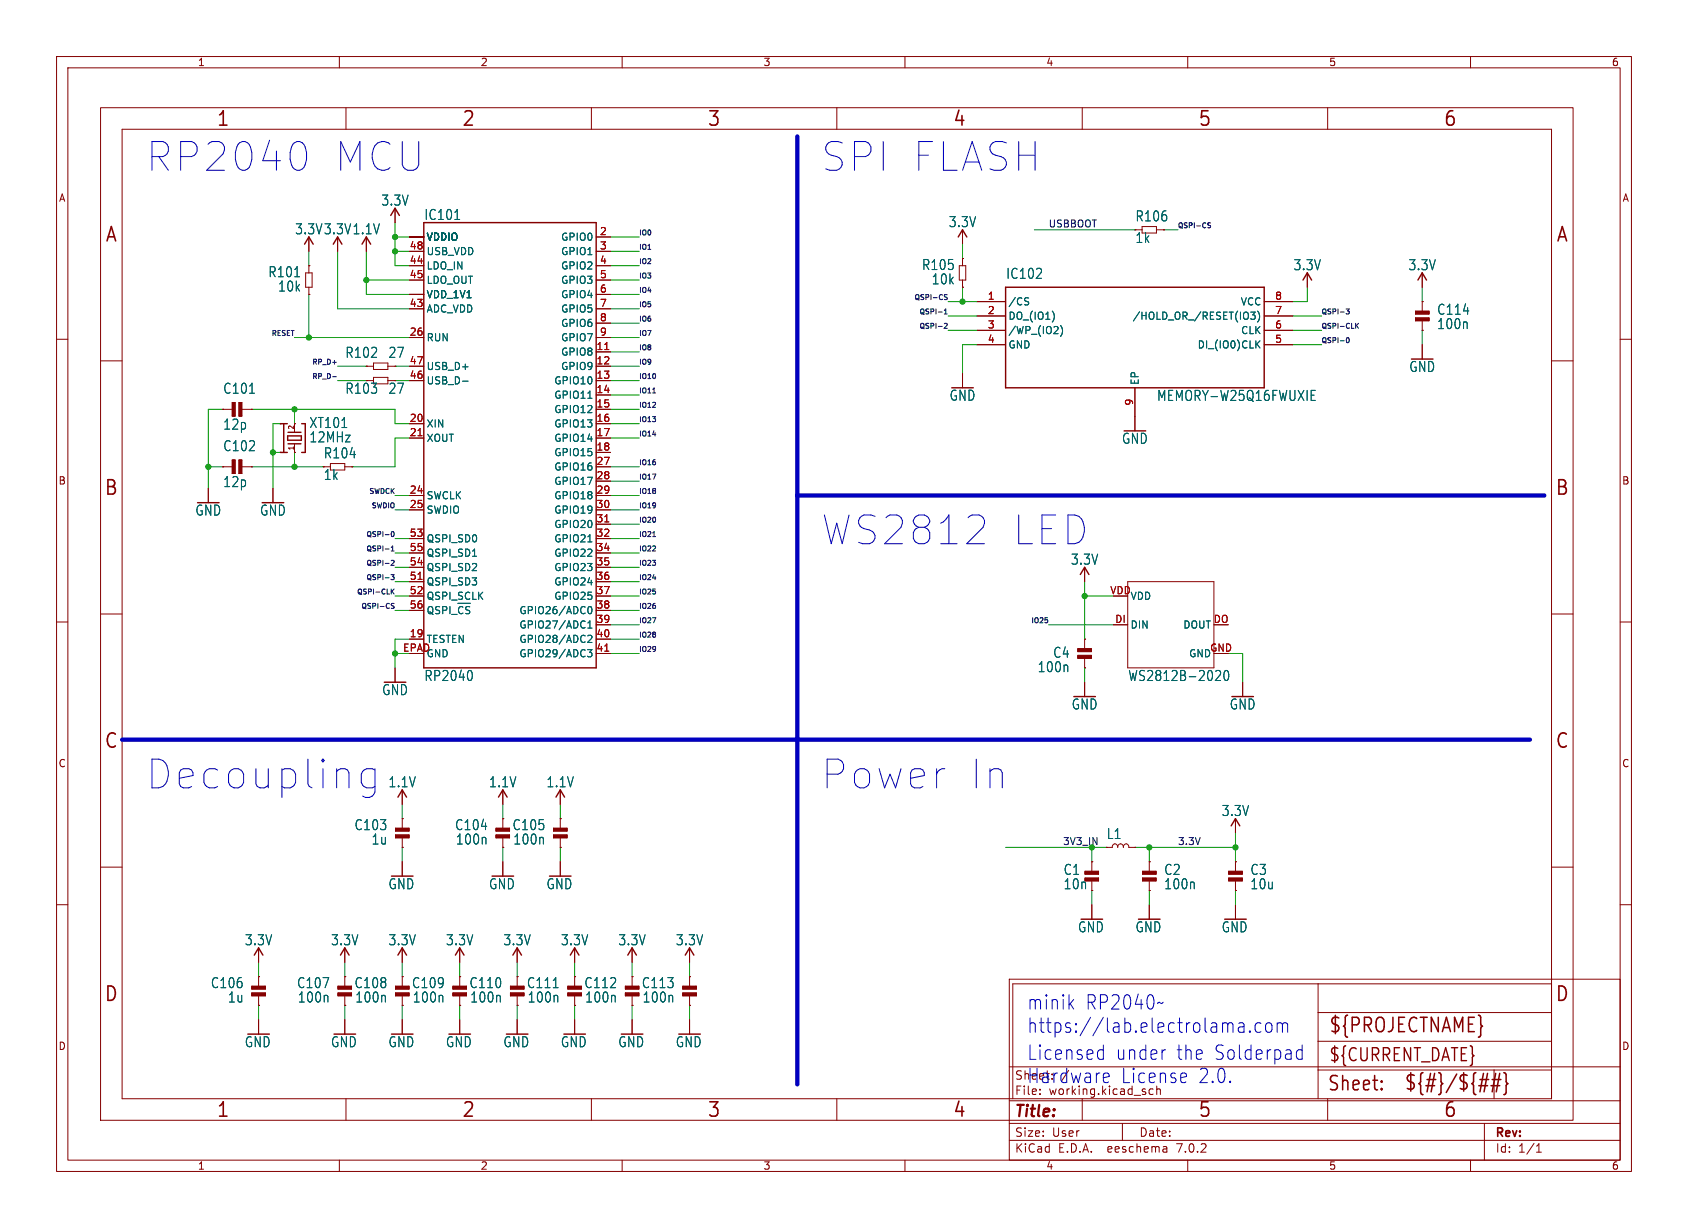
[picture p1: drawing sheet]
<svg xmlns="http://www.w3.org/2000/svg" width="298mm" height="217mm" viewBox="0 0 298 217" stroke-linecap="round" stroke-linejoin="round" font-family="sans-serif">
<g fill="none" stroke="#840000" stroke-width=".18">
<path d="M10 10h278.5v197.2h-278.5zM12 12h274.5v193.2h-274.5zM17.8 19h260.3v179.1h-260.3zM60 10v2M61.2 19v3.9M104.6 19v3.9M110 10v2M148 19v3.9M160 10v2M191.3 19v3.9M210 10v2M234.7 19v3.9"/>
<path d="M260 10v2M21.6 22.9h252.7v171.4h-252.7zM69.8 36.8v2.6M10 60h2M54 48.3h1.2v2.5h-1.2zM54.6 52.1h.1M54.6 47h.1M54.6 41.9v2.5M54.6 47v1.3M54.6 50.8v1.3M59.7 41.9v2.5M64.8 41.9v2.5"/>
<path d="M72.4 49.5h2.5M72.4 47h2.5M72.4 41.9h2.5M72.4 52.1h2.5M72.4 59.7h2.5M72.4 44.4h2.5M72.4 54.6h2.5M105.4 49.5h2.5M105.4 47h2.5M105.4 41.9h2.5M105.4 52.1h2.5M105.4 59.7h2.5"/>
<path d="M105.4 44.4h2.5M105.4 54.6h2.5M105.4 57.1h2.5M169.6 47h1.2v2.5h-1.2zM170.2 50.8h.1M170.2 45.7h.1M170.2 40.6v2.6M170.2 45.7v1.3M170.2 49.5v1.3M172.7 53.3h5.1M172.7 55.9h5.1M172.7 58.4h5.1"/>
<path d="M201.9 40.1v.5M204.5 40.6h1.2M204.5 40.1v1.1h-2.6M205.7 40.6h.1M223.5 53.3h5.1M223.5 55.9h5.1M223.5 58.4h5.1M231.1 48.3v2.5M250.3 56.2h2.4v.6h-2.4zM250.3 55h2.4v.6h-2.4zM250.3 56.7h2.4M250.3 56.6h2.4"/>
<path d="M250.3 56.5h2.4M250.3 56.4h2.4M250.3 56.3h2.4M250.3 55.5h2.4M250.3 55.4h2.4M250.3 55.3h2.4M250.3 55.2h2.4M250.3 55.1h2.4M251.5 58.4h.1M251.5 53.3h.1M251.5 48.3v2.5M251.5 53.3v1.7"/>
<path d="M251.5 56.8v1.6M286.5 60h2M17.8 63.8h3.8M39.4 72.4h.1M39.4 72.4h1.6M41 73.6v-2.4h.6v2.4M41.1 71.2v2.4M41.2 71.2v2.4M41.3 71.2v2.4M41.4 71.2v2.4M41.5 71.2v2.4M42.2 73.6v-2.4h.6v2.4"/>
<path d="M42.3 71.2v2.4M42.4 71.2v2.4M42.5 71.2v2.4M42.6 71.2v2.4M42.7 71.2v2.4M42.8 72.4h1.6M44.4 72.4h.1M49.5 74.9h.1M52.1 74.9h.1M52.1 74.9v1.6M52.1 78.5v1.5M64.8 64.8h.1"/>
<path d="M64.8 64.8h1.2M66 67.9h2.6M66 64.2h2.6v1.1h-2.6zM66 67.3v-.6h2.6v.6M68.6 64.8h1.2M69.8 64.8h.1M72.4 64.8h2.5M72.4 67.3h2.5M72.4 74.9h2.5M72.4 77.5h2.5M105.4 62.2h2.5M105.4 64.8h2.5"/>
<path d="M105.4 67.3h2.5M105.4 69.8h2.5M105.4 72.4h2.5M105.4 74.9h2.5M105.4 77.5h2.5M170.2 66v2.6M172.7 61h5.1M200.7 68.6v7.6M223.5 61h5.1M251.5 61v2.5M274.3 63.8h3.8M36.8 86.4v2.5"/>
<path d="M39.4 82.5h.1M39.4 82.5h1.6M41 83.7v-2.3h.6v2.3M41.1 81.4v2.3M41.2 81.4v2.3M41.3 81.4v2.3M41.4 81.4v2.3M41.5 81.4v2.3M42.2 83.7v-2.3h.6v2.3M42.3 81.4v2.3M42.4 81.4v2.3M42.5 81.4v2.3"/>
<path d="M42.6 81.4v2.3M42.7 81.4v2.3M42.8 82.5h1.6M44.4 82.5h.1M48.3 86.4v2.5M49.5 80h.1M58.4 82v.5M61 82v1.1h-2.6M61 82.5h1.2M62.2 82.5h.1M72.4 87.6h2.5M72.4 90.2h2.5"/>
<path d="M72.4 95.2h2.5M72.4 97.8h2.5M105.4 80h2.5M105.4 87.6h2.5M105.4 90.2h2.5M105.4 82.5h2.5M105.4 85.1h2.5M105.4 92.7h2.5M105.4 95.2h2.5M105.4 97.8h2.5M10 110h2M17.8 108.6h3.8"/>
<path d="M69.8 118.1v2.5M72.4 102.9h2.5M72.4 113h2.5M72.4 100.3h2.5M72.4 105.4h2.5M72.4 107.9h2.5M105.4 102.9h2.5M105.4 110.5h2.5M105.4 113h2.5M105.4 100.3h2.5M105.4 105.4h2.5M105.4 107.9h2.5"/>
<path d="M105.4 115.6h2.5M190.6 115.9h2.4v.5h-2.4zM190.6 114.7h2.4v.6h-2.4zM190.6 116.4h2.4M190.6 116.3h2.4M190.6 116.2h2.4M190.6 116.1h2.4M190.6 116h2.4M190.6 115.2h2.4M190.6 115.1h2.4M190.6 115h2.4M190.6 114.9h2.4"/>
<path d="M190.6 114.8h2.4M191.8 118.1h.1M191.8 113h.1M191.8 100.3v2.6M191.8 113v1.7M191.8 116.5v1.6M196.8 110.5h2.6M199.4 102.9h15.2v15.2h-15.2zM274.3 108.6h3.8M286.5 110h2M71.1 139.7v2.5M88.9 139.7v2.5"/>
<path d="M99.1 139.7v2.5M191.8 120.6v2.6M219.7 120.6v2.6M10 160h2M17.8 153.4h3.8M69.9 147.6h2.4v.6h-2.4zM69.9 148.1h2.4M69.9 148h2.4M69.9 147.9h2.4M69.9 147.8h2.4M69.9 147.7h2.4M69.9 146.4h2.4v.6h-2.4z"/>
<path d="M69.9 146.9h2.4M69.9 146.8h2.4M69.9 146.7h2.4M69.9 146.6h2.4M69.9 146.5h2.4M71.1 149.9h.1M71.1 144.8h.1M71.1 144.8v1.7M71.1 148.3v1.6M71.1 152.4v2.5M87.7 148.1h2.4M87.7 148h2.4"/>
<path d="M87.7 147.9h2.4M87.7 147.8h2.4M87.7 147.7h2.4M87.7 146.9h2.4M87.7 146.8h2.4M87.7 146.7h2.4M87.7 146.6h2.4M87.7 146.5h2.4M88.9 149.9h.1M88.9 144.8h.1M88.9 144.8v1.7M88.9 148.3v1.6"/>
<path d="M88.9 152.4v2.5M90.1 147.6h-2.4v.6h2.4M90.1 146.4h-2.4v.6h2.4M97.9 147.6h2.4v.6h-2.4zM97.9 146.4h2.4v.6h-2.4zM97.9 148.1h2.4M97.9 148h2.4M97.9 147.9h2.4M97.9 147.8h2.4M97.9 147.7h2.4M97.9 146.9h2.4M97.9 146.8h2.4"/>
<path d="M97.9 146.7h2.4M97.9 146.6h2.4M97.9 146.5h2.4M99.1 149.9h.1M99.1 144.8h.1M99.1 144.8v1.7M99.1 148.3v1.6M99.1 152.4v2.5M191.8 155.3h2.4v.5h-2.4M191.8 154.1h2.4v.5h-2.4zM191.8 155.7h2.4M191.8 155.6h2.4"/>
<path d="M191.8 155.5h2.4M191.8 155.4h2.4M191.8 155.3h2.4M191.8 154.5h2.4M191.8 154.4h2.4M191.8 154.3h2.4M191.8 154.2h2.4M191.8 154.1h2.4M193 157.5h.1M193 152.4h.1M193 152.4v1.7M193 155.9v1.6"/>
<path d="M195.6 149.9h1.1v-.3a.48 .48 0 0 1 .6-.3 .48 .48 0 0 1 .3 .6l.1-.3a.5 .5 0 0 1 .6-.3 .5 .5 0 0 1 .3 .6l.1-.3a.48 .48 0 0 1 .6-.3 .48 .48 0 0 1 .3 .6h1.1M195.6 149.9h.1M200.7 149.9h.1M202 155.3h2.4v.5h-2.4zM202 155.7h2.4M202 155.6h2.4M202 155.5h2.4M202 155.4h2.4M202 155.3h2.4M202 154.1h2.4v.5h-2.4zM202 154.5h2.4M202 154.4h2.4"/>
<path d="M202 154.3h2.4M202 154.2h2.4M202 154.1h2.4M203.2 157.5h.1M203.2 152.4h.1M203.2 152.4v1.7M203.2 155.9v1.6M217.2 155.3h2.4v.5h-2.4zM217.2 155.7h2.4M217.2 155.6h2.4M217.2 155.5h2.4M217.2 155.4h2.4"/>
<path d="M217.2 155.3h2.4M217.2 154.1h2.4v.5h-2.4zM217.2 154.5h2.4M217.2 154.4h2.4M217.2 154.3h2.4M217.2 154.2h2.4M217.2 154.1h2.4M218.4 157.5h.1M218.4 152.4h.1M218.4 144.8v2.5M218.4 152.4v1.7M218.4 155.9v1.6"/>
<path d="M274.3 153.4h3.8M286.5 160h2M44.5 175.6h2.4v.5h-2.4zM44.5 176.1h2.4M44.5 176h2.4M44.5 175.9h2.4M44.5 175.8h2.4M44.5 175.7h2.4M44.5 174.4h2.4v.5h-2.4zM44.5 174.9h2.4M44.5 174.8h2.4M44.5 174.7h2.4"/>
<path d="M44.5 174.6h2.4M44.5 174.5h2.4M45.7 177.8h.1M45.7 172.7h.1M45.7 167.6v2.6M45.7 172.7v1.7M45.7 176.2v1.6M59.8 176.1h2.4M59.8 176h2.4M59.8 175.9h2.4M59.8 175.8h2.4M59.8 175.7h2.4"/>
<path d="M59.8 174.9h2.4M59.8 174.8h2.4M59.8 174.7h2.4M59.8 174.6h2.4M59.8 174.5h2.4M61 177.8h.1M61 172.7h.1M61 167.6v2.6M61 172.7v1.7M61 176.2v1.6M62.2 175.6h-2.4v.5h2.4M62.2 174.4h-2.4v.5h2.4"/>
<path d="M69.9 176.1h2.4M69.9 176h2.4M69.9 175.9h2.4M69.9 175.8h2.4M69.9 175.7h2.4M69.9 174.9h2.4M69.9 174.8h2.4M69.9 174.7h2.4M69.9 174.6h2.4M69.9 174.5h2.4M71.1 177.8h.1M71.1 172.7h.1"/>
<path d="M71.1 167.6v2.6M71.1 172.7v1.7M71.1 176.2v1.6M72.3 175.6h-2.4v.5h2.4M72.3 174.4h-2.4v.5h2.4M80.1 176.1h2.4M80.1 176h2.4M80.1 175.9h2.4M80.1 175.8h2.4M80.1 175.7h2.4M80.1 174.9h2.4M80.1 174.8h2.4"/>
<path d="M80.1 174.7h2.4M80.1 174.6h2.4M80.1 174.5h2.4M81.3 177.8h.1M81.3 172.7h.1M81.3 167.6v2.6M81.3 172.7v1.7M81.3 176.2v1.6M82.5 175.6h-2.4v.5h2.4M82.5 174.4h-2.4v.5h2.4M90.2 176.1h2.4M90.2 176h2.4"/>
<path d="M90.2 175.9h2.4M90.2 175.8h2.4M90.2 175.7h2.4M90.2 174.9h2.4M90.2 174.8h2.4M90.2 174.7h2.4M90.2 174.6h2.4M90.2 174.5h2.4M91.4 177.8h.1M91.4 172.7h.1M91.4 167.6v2.6M91.4 172.7v1.7"/>
<path d="M91.4 176.2v1.6M92.6 175.6h-2.4v.5h2.4M92.6 174.4h-2.4v.5h2.4M100.4 176.1h2.4M100.4 176h2.4M100.4 175.9h2.4M100.4 175.8h2.4M100.4 175.7h2.4M100.4 174.9h2.4M100.4 174.8h2.4M100.4 174.7h2.4M100.4 174.6h2.4"/>
<path d="M100.4 174.5h2.4M101.6 177.8h.1M101.6 172.7h.1M101.6 167.6v2.6M101.6 172.7v1.7M101.6 176.2v1.6M102.8 175.6h-2.4v.5h2.4M102.8 174.4h-2.4v.5h2.4M110.6 176.1h2.4M110.6 176h2.4M110.6 175.9h2.4M110.6 175.8h2.4"/>
<path d="M110.6 175.7h2.4M110.6 174.9h2.4M110.6 174.8h2.4M110.6 174.7h2.4M110.6 174.6h2.4M110.6 174.5h2.4M111.8 177.8h.1M111.8 172.7h.1M111.8 167.6v2.6M111.8 172.7v1.7M111.8 176.2v1.6M113 175.6h-2.4v.5h2.4"/>
<path d="M113 174.4h-2.4v.5h2.4M120.7 175.6h2.4v.5h-2.4zM120.7 176.1h2.4M120.7 176h2.4M120.7 175.9h2.4M120.7 175.8h2.4M120.7 175.7h2.4M120.7 174.4h2.4v.5h-2.4zM120.7 174.9h2.4M120.7 174.8h2.4M120.7 174.7h2.4M120.7 174.6h2.4"/>
<path d="M120.7 174.5h2.4M121.9 177.8h.1M121.9 172.7h.1M121.9 167.6v2.6M121.9 172.7v1.7M121.9 176.2v1.6M178.4 173.2h108.1v32h-108.1zM193 160v2.6M203.2 160v2.6M218.4 160v2.6M233 174v20.3M233 179.1h41.3"/>
<path d="M274.3 174h-95.2v20.3M45.7 180.3v2.6M61 180.3v2.6M61.2 194.3v3.8M71.1 180.3v2.6M81.3 180.3v2.6M91.4 180.3v2.6M101.6 180.3v2.6M104.6 194.3v3.8M111.8 180.3v2.6M121.9 180.3v2.6M148 194.3v3.8"/>
<path d="M178.4 198.7h108.1M178.4 194.7h108.1M178.4 188.7h108.1M183.9 193.4v.2M191.3 194.3v3.8M198.4 198.7v3M203.2 192.8v.5l.1 .2h.6M204.5 192.1v1.5M205.2 192.8v.8M233 184.1h41.3M233 189.2h41.3M234.7 194.3v3.8"/>
<path d="M262.5 198.7v6.5M264.2 189.2v5.1M60 205.2v2M110 205.2v2M160 205.2v2M178.4 201.7h108.1M206.1 202.8l.2 .2v.8M206.3 203.7l-.5 .1M206.3 203.1l-.5 .1M210 205.2v2M260 205.2v2M271.7 203.8h.8"/>
<path d="M271.7 202.7l.4-.4v1.5"/>
</g>
<g fill="none" stroke="#840000" stroke-width=".25">
<path d="M69.1 38.1l.7-1.3 .8 1.3M74.9 39.4h30.5v78.7h-30.5zM53.8 43.2l.8-1.3 .8 1.3M58.9 43.2l.8-1.3 .8 1.3M64 43.2l.8-1.3 .7 1.3M169.4 41.9l.8-1.3 .7 1.3M177.8 50.8h45.7v17.8h-45.7zM230.4 49.5l.7-1.2 .8 1.2M250.7 49.5l.8-1.2 .7 1.2M49.5 74.9h1.3M50.2 74.9v5.1M50.9 77.1h2.4v.8h-2.4z"/>
<path d="M50.9 78.5h2.3M50.9 76.5h2.3M53.3 74.9h.7v5.1h-.7M49.5 80h1.3M191 101.6l.8-1.3 .7 1.3M70.4 141l.7-1.3 .8 1.3M88.1 141l.8-1.3 .8 1.3M98.3 141l.8-1.3 .7 1.3M217.7 146l.7-1.2 .8 1.2M45 168.9l.7-1.3 .8 1.3M60.2 168.9l.8-1.3 .7 1.3M70.4 168.9l.7-1.3 .8 1.3"/>
<path d="M80.5 168.9l.8-1.3 .7 1.3M90.7 168.9l.7-1.3 .8 1.3M100.8 168.9l.8-1.3 .8 1.3M111 168.9l.8-1.3 .7 1.3M121.2 168.9l.7-1.3 .8 1.3"/>
</g>
<g fill="none" stroke="#006464" stroke-width=".18">
<path d="M80.4 38.8h.9M52.1 48.9h.9M181.7 52.7h.2M181.8 53.4l.1 .2-.1 .3M187.5 57.6a1.46 1.46 0 0 1 0 1.9M221.1 55.2h.8l-.4 .5 .4 .1v.5l-.2 .2-.6-.2M222.3 55a1.46 1.46 0 0 1 0 2M44.1 69.5h.9M60.5 75.6h.8M81.8 67.4h1M103.9 70.4h.8M222.2 60.8l.6 .7"/>
<path d="M222.8 60.3l-.8 .7M231.8 69.9h.5M231.8 70.8h.7M231.8 69h.7M103.9 95.8h.8M75.7 107.7a.42 .42 0 0 1 .4-.5 .42 .42 0 0 1 .4 .5M77.7 107.3h-.4l-.3 .2M79 107.5l-.2-.2h-.5v1.2M79.6 107.3v1.2M81.8 107.4l-.3-.1-.4 .3M83.1 107.3h-.5l-.3 .2M83.4 118.7l.1 .5-.1 1"/>
<path d="M103.9 114.9h.8l-.5 .5 .4 .1v.5l-.2 .2-.5-.2M103.9 112.5l.5-.2 .3 .4-.8 .9h.8M103.9 111.1h.8M103.9 110.2l.4-.4v1.3M104.1 107.4l.1-.1a.68 .68 0 0 1 .5 .6 .68 .68 0 0 1-.5 .6l-.1-.1-.2-.3zM215 118.7l.5-.1 .2 .1 .1 .4-.1 .2-.8 1h.9M216.6 118.7l.3-.1a1.23 1.23 0 0 1 0 1.7h-.2a1.32 1.32 0 0 1-.1-1.6zM97.8 174.7h.9"/>
</g>
<path d="M244.3 192.5l.1 .1-.1 .1M244.3 191.2l.1 .1-.1 .1M261.5 192h1.5M261.7 190.9h1.5M263 189.8l-.6 3.3M263.6 192h1.6M263.8 190.9h1.6M264.4 189.8l-.6 3.3M265.2 189.8l-.7 3.3M265.9 189.7l.3 .1 .1 .3v1.2l.3 .3-.3 .4v1.2l-.1 .3-.3 .1" fill="none" stroke="#840000" stroke-width=".27"/>
<path d="M73.9 77.1h.7M106.9 61.8h.7M106.9 92.3h.7M73.9 102.5h.7M106.9 115.2h.7" fill="none" stroke="#a90000" stroke-width=".18"/>
<g fill="none" stroke="#0f0f0f" stroke-width=".18">
<path d="M213.7 39.8l.3 .1v.2l-.3 .2M213.7 39.4h.3M167 57.3l.3-.1 .2 .2-.6 .7h.6M167 52.4a.37 .37 0 0 1 .4 .5h-.4M167 55.5h.5M167 54.9l.2-.3v.9M167.5 52.1h-.4l-.1 .2M238 54.6h.5l-.2 .4 .2 .1v.3l-.1 .1h-.3M238.1 59.8l.2-.1a.43 .43 0 0 1 .3 .5 .43 .43 0 0 1-.4 .4l-.1-.1M239.8 57.6l.4 .5M240.2 57.2l-.5 .5M58.8 64.1h.7"/>
<path d="M58.8 66.6h.7M115.4 69.5h.5M69.2 99.2l.3-.1 .2 .2-.6 .7h.6M69.2 97.4h.5M69.2 96.8l.2-.3v.9M69.3 94.1l.1-.1a.43 .43 0 0 1 .3 .5 .43 .43 0 0 1-.4 .4l-.1-.3zM115.4 94.9h.5M69.1 101.6h.6l-.3 .4 .2 .1v.3h-.5M69.2 107a.37 .37 0 0 1 .4 .5l-.4 .1M69.2 104.2v.9M69.3 104.5l.4 .6M69.7 106.8l-.4-.1-.1 .2"/>
<path d="M69.7 104.2l-.5 .5M185.2 109.7v.4"/>
</g>
<g fill="none" stroke="#0000c2" stroke-width=".18">
<path d="M53 25a1.86 1.86 0 0 1 1.2 2 3.3 3.3 0 0 1-.7 2.9l-.5 .2M66.3 135.9v4.2a1.38 1.38 0 0 1-2.2 .7M66.3 136.2l-.5-.3h-1l-.4 .3-.5 .7v1.5l.5 .7 .4 .2h1l.5-.2M205.7 177.2l-.3 .3M194.5 185.7l.6 .1M195.1 184.8v2.5M195.1 187.2l-.6 .1M195.4 189.8l.6 .1 .1 .5-1 .2M196 191.3l-.6 .2M209.5 189.8l.2 .1 .1 .5-1 .2M209.7 191.3l-.2 .2M219 181l.2-.1 .7 .1 .1 1.6"/>
<path d="M220 181.5l-.8 .1a.52 .52 0 0 0-.3 .5 .52 .52 0 0 0 .3 .5l.8-.2M221 182.3l.1 .1-.1 .2M221 182.3l-.1 .1 .1 .2M221 182.3v.3M222.9 181l-.6-.1-.4 .5v.7l.2 .3 .2 .2 .6-.2M224 181a.56 .56 0 0 1 .9 .4v.7a.57 .57 0 0 1-.6 .5 .57 .57 0 0 1-.5-.5v-.7zM225.8 181.1a.53 .53 0 0 1 .8-.1l.1 .2M225.8 180.9v1.7M226.7 181.2l.4-.3 .5 .1 .1 1.6M226.7 181.2v1.4M229.2 186.9l.4 .4 .6-.1M230.2 185.8l-.6-.1-.4 .4"/>
<path d="M230.2 184.8v2.5"/>
</g>
<path d="M141 24.1v167.7M141 87.6h132M21.6 130.8h248.9" fill="none" stroke="#0000c2" stroke-width=".76"/>
<g fill="none" stroke="#009600" stroke-width=".18">
<path d="M69.8 39.4v7.6h2.6M52.1 59.7h20.3M54.6 44.4v2.6M54.6 52.1v7.6M59.7 44.4v10.2h12.7M64.8 44.4v7.7h7.6M64.8 49.5h7.6M69.8 41.9h2.6M69.8 44.4h2.6M107.9 59.7h5.1M107.9 52.1h5.1M107.9 47h5.1"/>
<path d="M107.9 49.5h5.1M107.9 41.9h5.1M107.9 44.4h5.1M107.9 54.6h5.1M107.9 57.1h5.1M167.6 55.9h5.1M167.6 53.3h5.1M167.6 58.4h5.1M170.2 43.2v2.5M170.2 50.8v2.5M182.9 40.6h17.8M205.7 40.6h2.6"/>
<path d="M228.6 55.9h5.1M228.6 58.4h5.1M231.1 50.8v2.5h-2.5M251.5 50.8v2.5M251.5 58.4v2.6M39.4 72.4h-2.6v14M44.4 72.4h25.4v2.5h2.6M49.5 74.9h-1.2v11.5M52.1 72.4v2.5M59.7 67.3h5.1M59.7 64.8h5.1M69.8 67.3h2.6"/>
<path d="M69.8 64.8h2.6M72.4 77.5h-2.6v5h-7.6M107.9 77.5h5.1M107.9 67.3h5.1M107.9 72.4h5.1M107.9 74.9h5.1M107.9 64.8h5.1M107.9 62.2h5.1M107.9 69.8h5.1M172.7 61h-2.5v5M228.6 61h5.1M36.8 82.5h2.6"/>
<path d="M44.4 82.5h12.7M48.3 80h1.2M52.1 80v2.5M69.8 87.6h2.6M69.8 95.2h2.6M69.8 90.2h2.6M69.8 97.8h2.6M107.9 82.5h5.1M107.9 85.1h5.1M107.9 87.6h5.1M107.9 95.2h5.1M107.9 90.2h5.1"/>
<path d="M107.9 97.8h5.1M107.9 92.7h5.1M69.8 100.3h2.6M69.8 102.9h2.6M69.8 105.4h2.6M69.8 107.9h2.6M69.8 115.6h2.6M72.4 113h-2.6v5.1M107.9 100.3h5.1M107.9 113h5.1M107.9 102.9h5.1M107.9 105.4h5.1"/>
<path d="M107.9 107.9h5.1M107.9 115.6h5.1M107.9 110.5h5.1M185.4 110.5h11.4M191.8 105.4h5M191.8 102.9v10.1M191.8 118.1v2.5M217.2 115.6h2.5v5M71.1 142.2v2.6M71.1 149.9v2.5M88.9 142.2v2.6M88.9 149.9v2.5"/>
<path d="M99.1 142.2v2.6M99.1 149.9v2.5M177.8 149.9h17.8M193 149.9v2.5M193 157.5v2.5M200.7 149.9h17.7M203.2 149.9v2.5M203.2 157.5v2.5M218.4 147.3v5.1M218.4 157.5v2.5M45.7 170.2v2.5M45.7 177.8v2.5"/>
<path d="M61 170.2v2.5M61 177.8v2.5M71.1 170.2v2.5M71.1 177.8v2.5M81.3 170.2v2.5M81.3 177.8v2.5M91.4 170.2v2.5M91.4 177.8v2.5M101.6 170.2v2.5M101.6 177.8v2.5M111.8 170.2v2.5M111.8 177.8v2.5"/>
<path d="M121.9 170.2v2.5M121.9 177.8v2.5"/>
</g>
<g fill="#009600" stroke="#009600" stroke-width=".18">
<circle cx="218.4" cy="149.9" r=".46"/>
<circle cx="203.2" cy="149.9" r=".46"/>
<circle cx="170.2" cy="53.3" r=".46"/>
<circle cx="191.8" cy="105.4" r=".46"/>
<circle cx="69.8" cy="115.6" r=".46"/>
<circle cx="54.6" cy="59.7" r=".46"/>
<circle cx="52.1" cy="82.5" r=".46"/>
<circle cx="36.8" cy="82.5" r=".46"/>
<circle cx="48.3" cy="80" r=".46"/>
<circle cx="52.1" cy="72.4" r=".46"/>
<circle cx="64.8" cy="49.5" r=".46"/>
<circle cx="69.8" cy="41.9" r=".46"/>
<circle cx="69.8" cy="44.4" r=".46"/>
</g>
<g font-size="7.1" fill="#0000c2">
<text x="25.7" y="30.7">RP2040</text>
<text x="58.4" y="30.7">MCU</text>
<text x="145" y="30.7">SPI FLASH</text>
<text x="145" y="96.8">WS2812</text>
<text x="178.3" y="96.8">LED</text>
<text x="25.7" y="140">Decoupling</text>
<text x="145" y="140">Power</text>
<text x="170.8" y="140">In</text>
</g>
<g font-size="3.5" fill="#840000">
<text x="38.3" y="22.6">1</text>
<text x="81.7" y="22.6">2</text>
<text x="125" y="22.6">3</text>
<text x="168.4" y="22.6">4</text>
<text x="211.8" y="22.6">5</text>
<text x="255.2" y="22.6">6</text>
<text x="18.6" y="43.1">A</text>
<text x="275.1" y="43.1">A</text>
<text x="18.4" y="87.8">B</text>
<text x="275" y="87.8">B</text>
<text x="18.4" y="132.6">C</text>
<text x="275" y="132.6">C</text>
<text x="18.4" y="177.4">D</text>
<text x="275" y="177.4">D</text>
<text x="234.9" y="182.9">${PROJECTNAME}</text>
<text x="38.3" y="197.8">1</text>
<text x="81.7" y="197.8">2</text>
<text x="125" y="197.8">3</text>
<text x="168.4" y="197.8">4</text>
<text x="211.8" y="197.8">5</text>
<text x="234.7" y="193.2">Sheet:</text>
<text x="248.3" y="193">${#}/${##}</text>
<text x="255.2" y="197.8">6</text>
</g>
<g font-size="3.5" fill="#0000c2">
<text x="181.6" y="178.8">minik</text>
<text x="191.8" y="178.8">RP2040~</text>
<text x="181.6" y="182.9">https://lab.electrolama.com</text>
<text x="181.6" y="187.7">Licensed</text>
<text x="181.6" y="191.8">Hardware</text>
<text x="197.2" y="187.7">under</text>
<text x="198.1" y="191.8">License</text>
<text x="207.8" y="187.7">the Solderpad</text>
<text x="211.7" y="191.8">2.0.</text>
</g>
<text font-size="3.2" fill="#840000" x="234.9" y="188">${CURRENT_DATE}</text>
<text font-size="2.8" fill="#840000" x="179.4" y="198">Title:</text>
<g font-size="2.5" fill="#006464">
<text x="52.1" y="41.6">3.3V 3.3V 1.1V</text>
<text x="67.4" y="36.5">3.3V</text>
<text x="75" y="39.1">IC101</text>
<text x="167.7" y="40.3">3.3V</text>
<text x="200.7" y="39.3">R106</text>
<text x="163" y="47.9">R105</text>
<text x="228.7" y="48">3.3V</text>
<text x="249" y="48">3.3V</text>
<text x="47.4" y="49.2">R101</text>
<text x="49.1" y="51.7">10k</text>
<text x="164.7" y="50.5">10k</text>
<text x="177.8" y="49.5">IC102</text>
<text x="254" y="55.8">C114</text>
<text x="254" y="58.4">100n</text>
<text x="61" y="63.5">R102</text>
<text x="68.6" y="63.5">27</text>
<text x="249.1" y="66">GND</text>
<text x="39.4" y="69.8">C101</text>
<text x="167.8" y="71">GND</text>
<text x="204.5" y="71.1">MEMORY-W25Q16FWUXIE</text>
<text x="39.4" y="76.2">12p</text>
<text x="54.7" y="75.9">XT101</text>
<text x="39.4" y="80">C102</text>
<text x="54.7" y="78.4">12MHz</text>
<text x="57.2" y="81.2">R104</text>
<text x="198.3" y="78.7">GND</text>
<text x="39.4" y="86.3">12p</text>
<text x="34.5" y="91.4">GND</text>
<text x="45.9" y="91.4">GND</text>
<text x="189.3" y="100">3.3V</text>
<text x="183.4" y="119">100n</text>
<text x="186.2" y="116.5">C4</text>
<text x="67.5" y="123.1">GND</text>
<text x="75" y="120.6">RP2040</text>
<text x="189.4" y="125.6">GND</text>
<text x="199.4" y="120.6">WS2812B-2020</text>
<text x="217.4" y="125.6">GND</text>
<text x="68.6" y="139.4">1.1V</text>
<text x="86.4" y="139.4">1.1V</text>
<text x="96.6" y="139.4">1.1V</text>
<text x="62.6" y="147">C103</text>
<text x="65.6" y="149.5">1u</text>
<text x="80.4" y="147">C104</text>
<text x="80.6" y="149.5">100n</text>
<text x="90.6" y="147">C105</text>
<text x="90.7" y="149.5">100n</text>
<text x="195.6" y="148.5">L1</text>
<text x="216" y="144.5">3.3V</text>
<text x="188" y="154.9">C1</text>
<text x="205.8" y="154.9">C2</text>
<text x="221" y="154.9">C3</text>
<text x="68.6" y="157.4">GND</text>
<text x="86.4" y="157.4">GND</text>
<text x="96.6" y="157.4">GND</text>
<text x="188" y="157.4">10n</text>
<text x="205.8" y="157.4">100n</text>
<text x="221" y="157.4">10u</text>
<text x="43.2" y="167.3">3.3V</text>
<text x="58.5" y="167.3">3.3V</text>
<text x="68.6" y="167.3">3.3V</text>
<text x="78.8" y="167.3">3.3V</text>
<text x="89" y="167.3">3.3V</text>
<text x="99.1" y="167.3">3.3V</text>
<text x="109.3" y="167.3">3.3V</text>
<text x="119.4" y="167.3">3.3V</text>
<text x="190.5" y="165.1">GND</text>
<text x="200.7" y="165.1">GND</text>
<text x="215.9" y="165.1">GND</text>
<text x="37.2" y="174.9">C106</text>
<text x="40.2" y="177.5">1u</text>
<text x="52.5" y="174.9">C107</text>
<text x="52.6" y="177.5">100n</text>
<text x="62.6" y="174.9">C108</text>
<text x="62.8" y="177.5">100n</text>
<text x="72.8" y="174.9">C109</text>
<text x="72.9" y="177.5">100n</text>
<text x="82.9" y="174.9">C110</text>
<text x="83.1" y="177.5">100n</text>
<text x="93.1" y="174.9">C111</text>
<text x="93.3" y="177.5">100n</text>
<text x="103.3" y="174.9">C112</text>
<text x="103.4" y="177.5">100n</text>
<text x="113.4" y="174.9">C113</text>
<text x="113.6" y="177.5">100n</text>
<text x="43.2" y="185.4">GND</text>
<text x="58.5" y="185.4">GND</text>
<text x="68.6" y="185.4">GND</text>
<text x="78.8" y="185.4">GND</text>
<text x="88.9" y="185.4">GND</text>
<text x="99.1" y="185.4">GND</text>
<text x="109.3" y="185.4">GND</text>
<text x="119.4" y="185.4">GND</text>
</g>
<g font-size="2.5" fill="#840000">
<text x="200.7" y="43.1">1k</text>
<text x="61" y="69.8">R103</text>
<text x="68.6" y="69.8">27</text>
<text x="57.2" y="85">1k</text>
</g>
<g font-size="2.1" fill="#0000c2">
<text x="179.4" y="191.1">Sheet:</text>
<text x="187.6" y="191.1">/</text>
</g>
<g font-size="2.1" fill="#840000">
<text x="179.4" y="193.8">File:</text>
<text x="185.5" y="193.8">working.kicad_sch</text>
<text x="179.4" y="201.2">Size:</text>
<text x="186" y="201.2">User</text>
<text x="201.4" y="201.2">Date:</text>
<text x="264.4" y="201.4">Rev:</text>
<text x="179.4" y="204">KiCad</text>
<text x="187.1" y="204">E.D.A.</text>
<text x="195.8" y="204">eeschema</text>
<text x="208.1" y="204">7.0.2</text>
<text x="264.4" y="204">Id:</text>
<text x="268.5" y="204">1/1</text>
</g>
<g font-size="1.8" fill="#840000">
<text x="35" y="11.8">1</text>
<text x="85" y="11.8">2</text>
<text x="135" y="11.8">3</text>
<text x="185" y="11.8">4</text>
<text x="235" y="11.8">5</text>
<text x="285" y="11.8">6</text>
<text x="10.4" y="35.8">A</text>
<text x="286.8" y="35.8">A</text>
<text x="10.3" y="85.8">B</text>
<text x="286.7" y="85.8">B</text>
<text x="10.3" y="135.8">C</text>
<text x="286.7" y="135.8">C</text>
<text x="10.3" y="185.8">D</text>
<text x="286.7" y="185.8">D</text>
<text x="35" y="207">1</text>
<text x="85" y="207">2</text>
<text x="135" y="207">3</text>
<text x="185" y="207">4</text>
<text x="235" y="207">5</text>
<text x="285" y="207">6</text>
</g>
<g font-size="1.8" fill="#a90000">
<text x="106" y="41.7">2</text>
<text x="72.4" y="46.7">44</text>
<text x="72.4" y="44.2">48</text>
<text x="106" y="44.2">3</text>
<text x="106" y="46.7">4</text>
<text x="72.4" y="49.3">45</text>
<text x="106" y="49.3">5</text>
<text x="106" y="51.8">6</text>
<text x="174.6" y="53.1">1</text>
<text x="225.4" y="53.1">8</text>
<text x="72.4" y="59.4">26</text>
<text x="72.4" y="54.4">43</text>
<text x="106" y="54.4">7</text>
<text x="106" y="56.9">8</text>
<text x="106" y="59.4">9</text>
<text x="174.6" y="55.6">2</text>
<text x="174.6" y="58.2">3</text>
<text x="225.4" y="58.2">6</text>
<text x="225.4" y="55.6">7</text>
<text x="72.4" y="64.5">47</text>
<text x="105.4" y="62">11</text>
<text x="105.4" y="64.5">12</text>
<text x="174.6" y="60.7">4</text>
<text x="225.4" y="60.7">5</text>
<text x="72.4" y="67.1">46</text>
<text x="105.4" y="67.1">13</text>
<text x="105.4" y="69.6">14</text>
<text x="200.4" y="71.8" transform="rotate(-90 200.4 71.8)">9</text>
<text x="72.4" y="74.7">20</text>
<text x="72.4" y="77.2">21</text>
<text x="105.4" y="72.1">15</text>
<text x="105.4" y="74.7">16</text>
<text x="105.4" y="77.2">17</text>
<text x="105.4" y="79.8">18</text>
<text x="105.4" y="82.3">27</text>
<text x="72.4" y="87.4">24</text>
<text x="72.4" y="89.9">25</text>
<text x="105.4" y="84.8">28</text>
<text x="105.4" y="87.4">29</text>
<text x="105.4" y="89.9">30</text>
<text x="72.4" y="95">53</text>
<text x="105.4" y="92.5">31</text>
<text x="105.4" y="95">32</text>
<text x="72.4" y="100.1">54</text>
<text x="72.4" y="97.5">55</text>
<text x="105.4" y="97.5">34</text>
<text x="105.4" y="100.1">35</text>
<text x="72.4" y="102.6">51</text>
<text x="72.4" y="105.2">52</text>
<text x="72.4" y="107.7">56</text>
<text x="105.4" y="102.6">36</text>
<text x="105.4" y="105.2">37</text>
<text x="105.4" y="107.7">38</text>
<text x="196.2" y="105.2">VDD</text>
<text x="72.4" y="112.8">19</text>
<text x="105.4" y="110.2">39</text>
<text x="105.4" y="112.8">40</text>
<text x="197.1" y="110.2">DI</text>
<text x="214.5" y="110.2">DO</text>
<text x="71.2" y="115.3">EPAD</text>
<text x="75.4" y="116.4">GND</text>
<text x="105.4" y="115.3">41</text>
<text x="213.9" y="115.3">GND</text>
</g>
<g font-size="1.8" fill="#006464">
<text x="75.4" y="42.7">VDDIO</text>
<text x="75.4" y="47.8">LDO_IN</text>
<text x="75.4" y="45.3">USB_VDD</text>
<text x="99.1" y="42.7">GPIO0</text>
<text x="99.1" y="45.3">GPIO1</text>
<text x="99.1" y="47.8">GPIO2</text>
<text x="75.4" y="52.9">VDD_1V1</text>
<text x="75.4" y="50.4">LDO_OUT</text>
<text x="99.1" y="50.4">GPIO3</text>
<text x="99.1" y="52.9">GPIO4</text>
<text x="75.4" y="55.4">ADC_VDD</text>
<text x="99.1" y="55.4">GPIO5</text>
<text x="99.1" y="58">GPIO6</text>
<text x="178.3" y="54.2">/CS</text>
<text x="178.3" y="56.7">DO_(IO1)</text>
<text x="178.3" y="59.2">/WP_(IO2)</text>
<text x="200.1" y="56.7">/HOLD_OR_/RESET(IO3)</text>
<text x="219.3" y="54.2">VCC</text>
<text x="219.3" y="59.2">CLK</text>
<text x="75.4" y="60.5">RUN</text>
<text x="75.4" y="65.6">USB_D+</text>
<text x="99.1" y="63.1">GPIO8</text>
<text x="99.1" y="65.6">GPIO9</text>
<text x="99.1" y="60.5">GPIO7</text>
<text x="178.3" y="61.8">GND</text>
<text x="211.6" y="61.8">DI_(IO0)CLK</text>
<text x="75.4" y="68.1">USB_D-</text>
<text x="97.9" y="68.1">GPIO10</text>
<text x="97.9" y="70.7">GPIO11</text>
<text x="201.5" y="68.1" transform="rotate(-90 201.5 68.1)">EP</text>
<text x="75.4" y="75.8">XIN</text>
<text x="97.9" y="73.2">GPIO12</text>
<text x="97.9" y="75.8">GPIO13</text>
<text x="75.4" y="78.3">XOUT</text>
<text x="97.9" y="78.3">GPIO14</text>
<text x="97.9" y="80.8">GPIO15</text>
<text x="97.9" y="83.4">GPIO16</text>
<text x="75.4" y="88.5">SWCLK</text>
<text x="97.9" y="85.9">GPIO17</text>
<text x="97.9" y="88.5">GPIO18</text>
<text x="75.4" y="91">SWDIO</text>
<text x="97.9" y="91">GPIO19</text>
<text x="97.9" y="93.5">GPIO20</text>
<text x="75.4" y="96.1">QSPI_SD0</text>
<text x="75.4" y="101.2">QSPI_SD2</text>
<text x="75.4" y="98.6">QSPI_SD1</text>
<text x="97.9" y="96.1">GPIO21</text>
<text x="97.9" y="98.6">GPIO22</text>
<text x="97.9" y="101.2">GPIO23</text>
<text x="75.4" y="103.7">QSPI_SD3</text>
<text x="75.4" y="106.2">QSPI_SCLK</text>
<text x="97.9" y="103.7">GPIO24</text>
<text x="97.9" y="106.2">GPIO25</text>
<text x="199.9" y="106.2">VDD</text>
<text x="75.4" y="113.9">TESTEN</text>
<text x="75.4" y="109.4">QSPI_~{CS}</text>
<text x="91.7" y="108.8">GPIO26/ADC0</text>
<text x="91.7" y="111.3">GPIO27/ADC1</text>
<text x="91.7" y="113.9">GPIO28/ADC2</text>
<text x="199.9" y="111.3">DIN</text>
<text x="209.1" y="111.3">DOUT</text>
<text x="91.7" y="116.4">GPIO29/ADC3</text>
<text x="210.1" y="116.4">GND</text>
</g>
<g font-size="1.7" fill="#0f0f0f">
<text x="185.4" y="40.3">USBBOOT</text>
<text x="208.3" y="149.5">3.3V</text>
</g>
<text font-size="1.7" fill="#009600" x="188" y="149.5">3V3_IN</text>
<g font-size="1.2" fill="#0f0f0f">
<text x="113" y="41.7">IO0</text>
<text x="208.3" y="40.4">QSPI-CS</text>
<text x="113" y="46.7">IO2</text>
<text x="113" y="44.2">IO1</text>
<text x="113" y="49.3">IO3</text>
<text x="113" y="51.8">IO4</text>
<text x="161.5" y="53.1">QSPI-CS</text>
<text x="47.8" y="59.4">RESET</text>
<text x="113" y="56.9">IO6</text>
<text x="113" y="59.4">IO7</text>
<text x="113" y="54.4">IO5</text>
<text x="162.4" y="58.2">QSPI-2</text>
<text x="162.4" y="55.6">QSPI-1</text>
<text x="233.7" y="55.6">QSPI-3</text>
<text x="233.7" y="58.2">QSPI-CLK</text>
<text x="55" y="64.5">RP_D+</text>
<text x="113" y="64.5">IO9</text>
<text x="113" y="62">IO8</text>
<text x="233.7" y="60.7">QSPI-0</text>
<text x="55" y="67.1">RP_D-</text>
<text x="113" y="67.1">IO10</text>
<text x="113" y="69.6">IO11</text>
<text x="113" y="77.2">IO14</text>
<text x="113" y="74.7">IO13</text>
<text x="113" y="72.1">IO12</text>
<text x="113" y="82.3">IO16</text>
<text x="65.1" y="87.4">SWDCK</text>
<text x="65.5" y="89.9">SWDIO</text>
<text x="113" y="89.9">IO19</text>
<text x="113" y="87.4">IO18</text>
<text x="113" y="84.8">IO17</text>
<text x="64.6" y="95">QSPI-0</text>
<text x="113" y="92.5">IO20</text>
<text x="113" y="95">IO21</text>
<text x="64.6" y="100.1">QSPI-2</text>
<text x="64.6" y="97.5">QSPI-1</text>
<text x="113" y="100.1">IO23</text>
<text x="113" y="97.5">IO22</text>
<text x="63" y="105.2">QSPI-CLK</text>
<text x="63.7" y="107.7">QSPI-CS</text>
<text x="64.6" y="102.6">QSPI-3</text>
<text x="113" y="102.6">IO24</text>
<text x="113" y="105.2">IO25</text>
<text x="113" y="107.7">IO26</text>
<text x="113" y="110.2">IO27</text>
<text x="113" y="112.8">IO28</text>
<text x="182.2" y="110.2">IO25</text>
<text x="113" y="115.3">IO29</text>
</g>
<g font-size="1.2" fill="#840000">
<text x="52.1" y="76" transform="rotate(-90 52.1 76)">2</text>
<text x="52.1" y="79.7" transform="rotate(-90 52.1 79.7)">1</text>
</g>
</svg>
